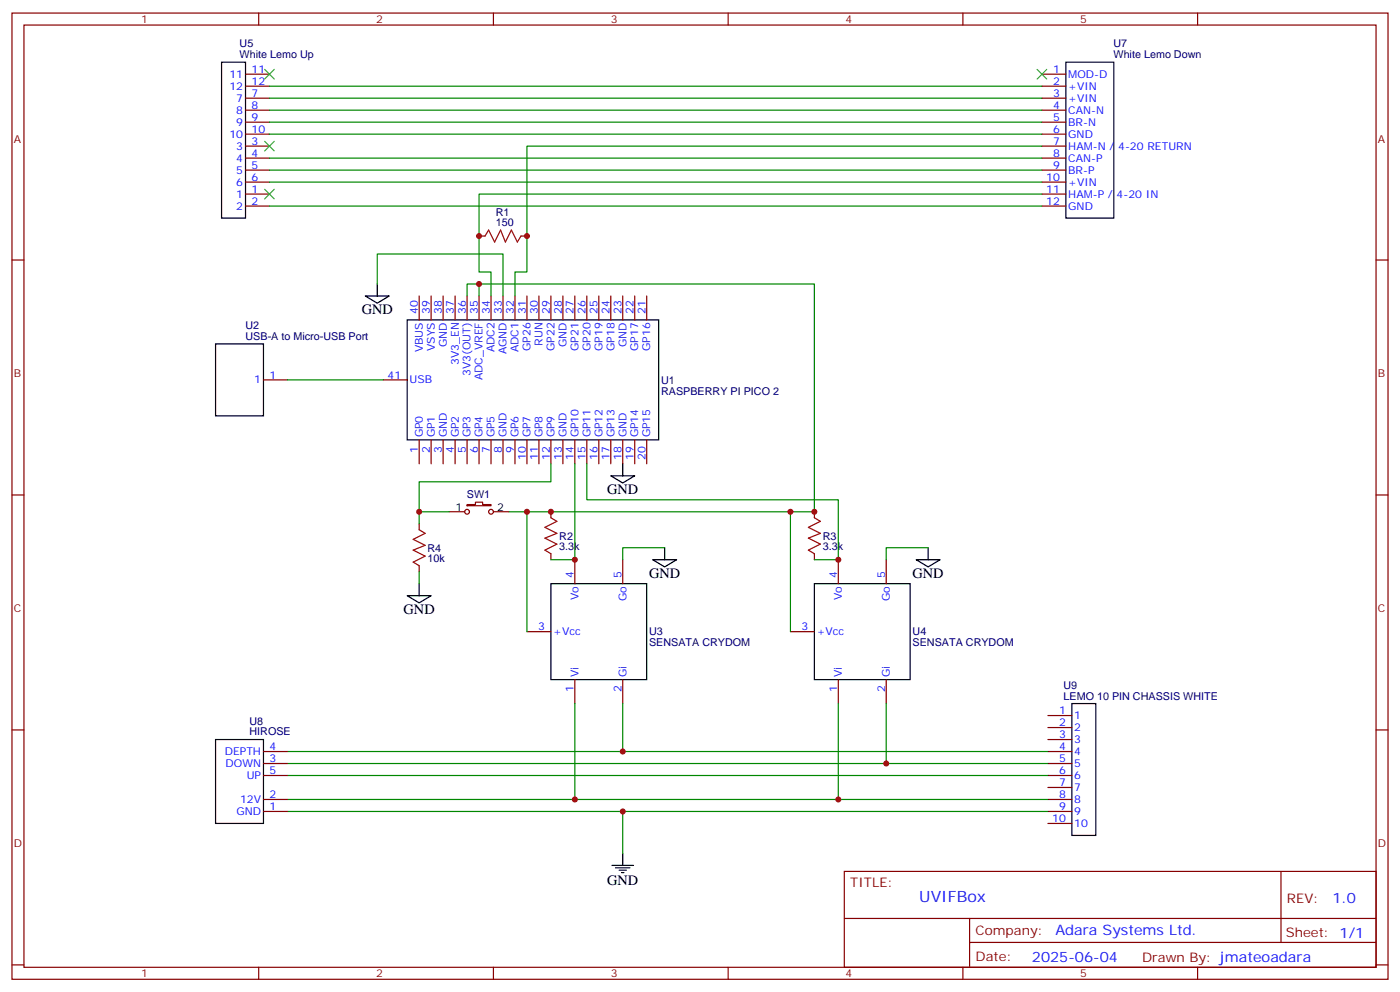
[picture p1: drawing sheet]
<svg xmlns="http://www.w3.org/2000/svg" width="412mm" height="292mm" viewBox="0 0 412 292" stroke-linecap="round" stroke-linejoin="round" font-family="sans-serif">
<g fill="none" stroke="#870000" stroke-width=".35">
<path d="M3.5 3.8h405.4v284.4h-405.4zM7.1 7.4h398.2v277.3h-398.2zM76.2 3.8v3.6M145.3 3.8v3.6M214.5 3.8v3.6M283.6 3.8v3.6M352.8 3.8v3.6M72.3 39.5h7.1M72.3 35.9h7.1M72.3 32.4h7.1M72.3 28.9h7.1M72.3 25.4h7.1"/>
<path d="M72.3 21.8h7.1M306.9 39.5h7.1M306.9 35.9h7.1M306.9 32.4h7.1M306.9 28.9h7.1M306.9 25.4h7.1M306.9 21.8h7.1M72.3 57.1h7.1M72.3 53.6h7.1M72.3 50.1h7.1M72.3 46.5h7.1M72.3 43h7.1"/>
<path d="M306.9 57.1h7.1M306.9 53.6h7.1M306.9 50.1h7.1M306.9 46.5h7.1M306.9 43h7.1M3.5 76.5h3.6M72.3 60.6h7.1M141.1 69.5h1.8M153.5 69.5h1.7M306.9 60.6h7.1M405.3 76.5h3.6M123.5 87.1v7.1"/>
<path d="M127 87.1v7.1M130.5 87.1v7.1M134.1 87.1v7.1M137.6 87.1v7.1M141.1 87.1v7.1M144.6 87.1v7.1M148.2 87.1v7.1M151.7 87.1v7.1M155.2 87.1v7.1M158.7 87.1v7.1M162.3 87.1v7.1M165.8 87.1v7.1"/>
<path d="M169.3 87.1v7.1M172.9 87.1v7.1M176.4 87.1v7.1M179.9 87.1v7.1M183.4 87.1v7.1M187 87.1v7.1M190.5 87.1v7.1M77.6 111.8h7.1M112.9 111.8h7M123.5 129.4v7.1M127 129.4v7.1M130.5 129.4v7.1"/>
<path d="M134.1 129.4v7.1M137.6 129.4v7.1M141.1 129.4v7.1M144.6 129.4v7.1M148.2 129.4v7.1M151.7 129.4v7.1M155.2 129.4v7.1M158.7 129.4v7.1M162.3 129.4v7.1M165.8 129.4v7.1M169.3 129.4v7.1M172.9 129.4v7.1"/>
<path d="M176.4 129.4v7.1M179.9 129.4v7.1M183.4 129.4v7.1M187 129.4v7.1M190.5 129.4v7.1M3.5 145.7h3.6M123.5 154.1v1.8M132.3 150.6h4.6M137.6 148.5h2.5v-.7h2.1v.7h2.4v.3h-7zM145.3 150.6h4.6M162.3 150.6v1.8M239.9 150.6v1.8"/>
<path d="M405.3 145.7h3.6M123.5 166.5v1.7M162.3 162.9v1.8M169.3 164.7v7.1M183.4 164.7v7.1M239.9 162.9v1.8M246.9 164.7v7.1M261.1 164.7v7.1M155.2 185.9h7.1M169.3 200v7M183.4 200v7M232.8 185.9h7.1"/>
<path d="M246.9 200v7M261.1 200v7M3.5 214.8h3.6M308.7 210.6h7M308.7 214.1h7M308.7 217.6h7M405.3 214.8h3.6M77.6 221.2h7.1M77.6 224.7h7.1M77.6 228.2h7.1M77.6 235.3h7.1M77.6 238.8h7.1"/>
<path d="M308.7 221.2h7M308.7 224.7h7M308.7 228.2h7M308.7 231.7h7M308.7 235.3h7M308.7 238.8h7M248.7 256.4h156.6v28.3h-156.6zM308.7 242.3h7M377.3 256.5v20.8M248.7 270.3h156.5M285.6 277.3h119.6M285.6 270.3v14.1"/>
<path d="M3.5 284h3.6M76.2 284.7v3.5M145.3 284.7v3.5M214.5 284.7v3.5M283.6 284.7v3.5M352.8 284.7v3.5M405.3 284h3.6"/>
<circle cx="137.6" cy="150.6" r=".71"/>
<circle cx="144.6" cy="150.6" r=".71"/>
</g>
<g fill="none" stroke="#000" stroke-width=".35">
<path d="M65.3 18.3h7v45.9h-7zM314 18.3h14.1v45.9h-14.1zM107.6 87.1h7.1l-3.6 2.1zM111.1 83.6v3.5M119.9 94.2h74.1v35.2h-74.1zM63.5 101.2h14.1v21.2h-14.1zM183.4 136.5v3.5M179.9 140h7.1l-3.6 2.1zM119.9 175.3h7.1l-3.5 2.1zM123.5 171.8v3.5M162.3 171.8h28.2v28.2h-28.2zM192.3 164.7h7l-3.5 2.1z"/>
<path d="M195.8 161.2v3.5M239.9 171.8h28.2v28.2h-28.2zM269.9 164.7h7l-3.5 2.1zM273.4 161.2v3.5M63.5 217.6h14.1v24.7h-14.1zM315.7 207h7.1v38.9h-7.1zM180.3 254.7h6.3M181.3 255.4h4.3M182.4 256.1h2.1M183.1 256.8h.7M183.4 251.1v3.6"/>
</g>
<g fill="none" stroke="#008700" stroke-width=".35">
<path d="M79.4 25.4h227.5M79.4 28.9h227.5M79.4 35.9h227.5M79.4 39.5h227.5M79.4 32.4h227.5M79.4 50.1h227.5M79.4 53.6h227.5M79.4 46.5h227.5M306.9 43h-151.7v37h-3.5v7.1M306.9 57.1h-165.8v22.9h3.5v7.1M79.4 60.6h227.5M111.1 83.6v-8.8h37.1v12.3"/>
<path d="M137.6 87.1v-3.5h102.3v67h-84.7v35.3M141.1 83.6v3.5M84.7 111.8h28.2M162.3 136.5v5.3h-38.8v8.8h8.8M169.3 136.5v28.2h-7M172.9 136.5v10.6h74v17.6h-7M123.5 150.6v3.5M149.9 150.6h5.3M232.8 150.6v35.3M123.5 168.2v3.6M195.8 161.2h-12.4v3.5M273.4 161.2h-12.3v3.5"/>
<path d="M169.3 207v28.3M183.4 207v14.2M246.9 207v28.3M261.1 207v17.7M84.7 221.2h224M84.7 224.7h224M84.7 228.2h224M84.7 235.3h224M84.7 238.8h224M183.4 238.8v12.3"/>
</g>
<path d="M142.9 69.5l1-1.8 1.8 3.5 1.8-3.5 1.4 3.5 1.7-3.5 1.8 3.5 1.1-1.7M123.5 155.9l1.7 1.1-3.5 1.7 3.5 1.8-3.5 1.4 3.5 1.8-3.5 1.7 1.8 1.1M162.3 152.4l1.7 1-3.5 1.8 3.5 1.8-3.5 1.4 3.5 1.7-3.5 1.8 1.8 1M239.9 152.4l1.8 1-3.6 1.8 3.6 1.8-3.6 1.4 3.6 1.7-3.6 1.8 1.8 1" fill="none" stroke="#a10000" stroke-width=".35"/>
<path d="M78 20.4l2.8 2.8M80.8 20.4l-2.8 2.8M305.5 20.4l2.8 2.8M308.3 20.4l-2.8 2.8M78 41.6l2.8 2.8M78 55.7l2.8 2.8M80.8 41.6l-2.8 2.8M80.8 55.7l-2.8 2.8" fill="none" stroke="#3c3" stroke-width=".35"/>
<g fill="#c00">
<circle cx="141.1" cy="69.5" r=".88"/>
<circle cx="155.2" cy="69.5" r=".88"/>
<circle cx="169.3" cy="235.3" r=".88"/>
<circle cx="183.4" cy="221.2" r=".88"/>
<circle cx="246.9" cy="235.3" r=".88"/>
<circle cx="261.1" cy="224.7" r=".88"/>
<circle cx="232.8" cy="150.6" r=".88"/>
<circle cx="162.3" cy="150.6" r=".88"/>
<circle cx="246.9" cy="164.7" r=".88"/>
<circle cx="239.9" cy="150.6" r=".88"/>
<circle cx="169.3" cy="164.7" r=".88"/>
<circle cx="155.2" cy="150.6" r=".88"/>
<circle cx="123.5" cy="150.6" r=".88"/>
<circle cx="141.1" cy="83.6" r=".88"/>
<circle cx="183.4" cy="238.8" r=".88"/>
</g>
<text font-size="4.6" fill="#00f" x="270.8" y="265.5">UVIFBox</text>
<g font-size="4.2">
<text x="106.5" y="92.4">GND</text>
<text x="178.9" y="145.3">GND</text>
<text x="191.2" y="170">GND</text>
<text x="268.8" y="170">GND</text>
<text x="118.9" y="180.6">GND</text>
<text x="178.9" y="260.3">GND</text>
</g>
<g font-size="4.2" fill="#00f">
<text x="392.5" y="265.7">1.0</text>
<text x="310.9" y="275.3">Adara Systems Ltd.</text>
<text x="304" y="283.1">2025-06-04</text>
</g>
<g font-size="3.9" fill="#800">
<text x="250.5" y="261">TITLE:</text>
<text x="379.1" y="265.7">REV:</text>
<text x="287.4" y="275.2">Company:</text>
<text x="378.7" y="275.8">Sheet: 1/1</text>
<text x="287.4" y="282.9">Date:</text>
<text x="336.4" y="283">Drawn By: jmateoadara</text>
</g>
<g font-size="3.2" fill="#800">
<text x="41.6" y="6.8">1</text>
<text x="110.8" y="6.8">2</text>
<text x="179.9" y="6.8">3</text>
<text x="249.1" y="6.8">4</text>
<text x="318.2" y="6.8">5</text>
<text x="4.1" y="41.9">A</text>
<text x="405.9" y="41.9">A</text>
<text x="4.1" y="111.1">B</text>
<text x="405.9" y="111.1">B</text>
<text x="4.1" y="180.2">C</text>
<text x="405.9" y="180.2">C</text>
<text x="4.1" y="249.4">D</text>
<text x="405.9" y="249.4">D</text>
<text x="41.6" y="287.7">1</text>
<text x="110.8" y="287.7">2</text>
<text x="179.9" y="287.7">3</text>
<text x="249.1" y="287.7">4</text>
<text x="318.2" y="287.7">5</text>
</g>
<g font-size="3.2" fill="#000080">
<text x="70.6" y="17.1">White Lemo Up</text>
<text x="70.6" y="13.9">U5</text>
<text x="328" y="17.1">White Lemo Down</text>
<text x="328" y="13.9">U7</text>
<text x="146.1" y="63.4">R1</text>
<text x="146.1" y="66.6">150</text>
<text x="72.3" y="100.2">USB-A to Micro-USB Port</text>
<text x="72.3" y="97">U2</text>
<text x="194.7" y="112.9">U1</text>
<text x="194.7" y="116.1">RASPBERRY PI PICO 2</text>
<text x="137.5" y="146.5">SW1</text>
<text x="164.7" y="162">3.3k</text>
<text x="164.7" y="158.8">R2</text>
<text x="242.4" y="162">3.3k</text>
<text x="242.4" y="158.8">R3</text>
<text x="125.9" y="165.5">10k</text>
<text x="125.9" y="162.3">R4</text>
<text x="191.2" y="190.2">SENSATA CRYDOM</text>
<text x="191.2" y="187">U3</text>
<text x="268.8" y="190.2">SENSATA CRYDOM</text>
<text x="268.8" y="187">U4</text>
<text x="313.3" y="202.6">U9</text>
<text x="313.3" y="205.9">LEMO 10 PIN CHASSIS WHITE</text>
<text x="73.5" y="213.2">U8</text>
<text x="73.5" y="216.4">HIROSE</text>
</g>
<g font-size="3.2" fill="#00f">
<text x="67.6" y="22.9">11</text>
<text x="74.1" y="21.5">11</text>
<text x="310.2" y="21.5">1</text>
<text x="314.7" y="22.9">MOD-D</text>
<text x="67.6" y="26.4">12</text>
<text x="69.6" y="30">7</text>
<text x="74.1" y="28.5">7</text>
<text x="74.1" y="25">12</text>
<text x="310.2" y="25">2</text>
<text x="310.2" y="28.5">3</text>
<text x="314.7" y="26.4">+VIN</text>
<text x="314.7" y="30">+VIN</text>
<text x="69.6" y="33.5">8</text>
<text x="74.1" y="35.6">9</text>
<text x="74.1" y="32.1">8</text>
<text x="310.2" y="32.1">4</text>
<text x="310.2" y="35.6">5</text>
<text x="314.7" y="33.5">CAN-N</text>
<text x="67.6" y="40.5">10</text>
<text x="69.6" y="37">9</text>
<text x="74.1" y="39.1">10</text>
<text x="310.2" y="39.1">6</text>
<text x="314.7" y="37">BR-N</text>
<text x="314.7" y="40.5">GND</text>
<text x="69.6" y="47.6">4</text>
<text x="69.6" y="44.1">3</text>
<text x="74.1" y="46.2">4</text>
<text x="74.1" y="42.7">3</text>
<text x="310.2" y="42.7">7</text>
<text x="310.2" y="46.2">8</text>
<text x="314.7" y="44.1">HAM-N / 4-20 RETURN</text>
<text x="314.7" y="47.6">CAN-P</text>
<text x="69.6" y="51.1">5</text>
<text x="74.1" y="53.2">6</text>
<text x="74.1" y="49.7">5</text>
<text x="308.2" y="53.2">10</text>
<text x="310.2" y="49.7">9</text>
<text x="314.7" y="51.1">BR-P</text>
<text x="69.6" y="58.2">1</text>
<text x="69.6" y="54.6">6</text>
<text x="74.1" y="56.8">1</text>
<text x="308.2" y="56.8">11</text>
<text x="314.7" y="54.6">+VIN</text>
<text x="314.7" y="58.2">HAM-P / 4-20 IN</text>
<text x="69.6" y="61.7">2</text>
<text x="74.1" y="60.3">2</text>
<text x="308.2" y="60.3">12</text>
<text x="314.7" y="61.7">GND</text>
<text x="123.1" y="92.4" transform="rotate(-90 123.1 92.4)">40</text>
<text x="126.6" y="92.4" transform="rotate(-90 126.6 92.4)">39</text>
<text x="130.2" y="92.4" transform="rotate(-90 130.2 92.4)">38</text>
<text x="133.7" y="92.4" transform="rotate(-90 133.7 92.4)">37</text>
<text x="137.2" y="92.4" transform="rotate(-90 137.2 92.4)">36</text>
<text x="140.8" y="92.4" transform="rotate(-90 140.8 92.4)">35</text>
<text x="144.3" y="92.4" transform="rotate(-90 144.3 92.4)">34</text>
<text x="147.8" y="92.4" transform="rotate(-90 147.8 92.4)">33</text>
<text x="151.3" y="92.4" transform="rotate(-90 151.3 92.4)">32</text>
<text x="154.9" y="92.4" transform="rotate(-90 154.9 92.4)">31</text>
<text x="158.4" y="92.4" transform="rotate(-90 158.4 92.4)">30</text>
<text x="161.9" y="92.4" transform="rotate(-90 161.9 92.4)">29</text>
<text x="165.5" y="92.4" transform="rotate(-90 165.5 92.4)">28</text>
<text x="169" y="92.4" transform="rotate(-90 169 92.4)">27</text>
<text x="172.5" y="92.4" transform="rotate(-90 172.5 92.4)">26</text>
<text x="176" y="92.4" transform="rotate(-90 176 92.4)">25</text>
<text x="179.6" y="92.4" transform="rotate(-90 179.6 92.4)">24</text>
<text x="183.1" y="92.4" transform="rotate(-90 183.1 92.4)">23</text>
<text x="186.6" y="92.4" transform="rotate(-90 186.6 92.4)">22</text>
<text x="190.1" y="92.4" transform="rotate(-90 190.1 92.4)">21</text>
<text x="159.8" y="101.8" transform="rotate(-90 159.8 101.8)">RUN</text>
<text x="124.5" y="103.7" transform="rotate(-90 124.5 103.7)">VBUS</text>
<text x="128.1" y="103.3" transform="rotate(-90 128.1 103.3)">VSYS</text>
<text x="131.6" y="102.1" transform="rotate(-90 131.6 102.1)">GND</text>
<text x="135.1" y="107.5" transform="rotate(-90 135.1 107.5)">3V3_EN</text>
<text x="145.7" y="103.7" transform="rotate(-90 145.7 103.7)">ADC2</text>
<text x="149.2" y="104.3" transform="rotate(-90 149.2 104.3)">AGND</text>
<text x="152.8" y="103.7" transform="rotate(-90 152.8 103.7)">ADC1</text>
<text x="156.3" y="103.3" transform="rotate(-90 156.3 103.3)">GP26</text>
<text x="163.3" y="103.3" transform="rotate(-90 163.3 103.3)">GP22</text>
<text x="166.9" y="102.1" transform="rotate(-90 166.9 102.1)">GND</text>
<text x="170.4" y="103.3" transform="rotate(-90 170.4 103.3)">GP21</text>
<text x="173.9" y="103.3" transform="rotate(-90 173.9 103.3)">GP20</text>
<text x="177.4" y="103.3" transform="rotate(-90 177.4 103.3)">GP19</text>
<text x="181" y="103.3" transform="rotate(-90 181 103.3)">GP18</text>
<text x="184.5" y="102.1" transform="rotate(-90 184.5 102.1)">GND</text>
<text x="188" y="103.3" transform="rotate(-90 188 103.3)">GP17</text>
<text x="191.6" y="103.3" transform="rotate(-90 191.6 103.3)">GP16</text>
<text x="74.9" y="112.9">1</text>
<text x="79.4" y="111.4">1</text>
<text x="114.1" y="111.4">41</text>
<text x="120.6" y="112.9">USB</text>
<text x="138.6" y="110.7" transform="rotate(-90 138.6 110.7)">3V3(OUT)</text>
<text x="142.2" y="111.9" transform="rotate(-90 142.2 111.9)">ADC_VREF</text>
<text x="124.5" y="128.7" transform="rotate(-90 124.5 128.7)">GP0</text>
<text x="128.1" y="128.7" transform="rotate(-90 128.1 128.7)">GP1</text>
<text x="131.6" y="128.7" transform="rotate(-90 131.6 128.7)">GND</text>
<text x="135.1" y="128.7" transform="rotate(-90 135.1 128.7)">GP2</text>
<text x="138.6" y="128.7" transform="rotate(-90 138.6 128.7)">GP3</text>
<text x="142.2" y="128.7" transform="rotate(-90 142.2 128.7)">GP4</text>
<text x="145.7" y="128.7" transform="rotate(-90 145.7 128.7)">GP5</text>
<text x="149.2" y="128.7" transform="rotate(-90 149.2 128.7)">GND</text>
<text x="152.8" y="128.7" transform="rotate(-90 152.8 128.7)">GP6</text>
<text x="156.3" y="128.7" transform="rotate(-90 156.3 128.7)">GP7</text>
<text x="159.8" y="128.7" transform="rotate(-90 159.8 128.7)">GP8</text>
<text x="163.3" y="128.7" transform="rotate(-90 163.3 128.7)">GP9</text>
<text x="166.9" y="128.7" transform="rotate(-90 166.9 128.7)">GND</text>
<text x="170.4" y="128.7" transform="rotate(-90 170.4 128.7)">GP10</text>
<text x="173.9" y="128.7" transform="rotate(-90 173.9 128.7)">GP11</text>
<text x="177.4" y="128.7" transform="rotate(-90 177.4 128.7)">GP12</text>
<text x="181" y="128.7" transform="rotate(-90 181 128.7)">GP13</text>
<text x="184.5" y="128.7" transform="rotate(-90 184.5 128.7)">GND</text>
<text x="188" y="128.7" transform="rotate(-90 188 128.7)">GP14</text>
<text x="191.6" y="128.7" transform="rotate(-90 191.6 128.7)">GP15</text>
<text x="123.1" y="133.2" transform="rotate(-90 123.1 133.2)">1</text>
<text x="126.6" y="133.2" transform="rotate(-90 126.6 133.2)">2</text>
<text x="130.2" y="133.2" transform="rotate(-90 130.2 133.2)">3</text>
<text x="133.7" y="133.2" transform="rotate(-90 133.7 133.2)">4</text>
<text x="137.2" y="133.2" transform="rotate(-90 137.2 133.2)">5</text>
<text x="140.8" y="133.2" transform="rotate(-90 140.8 133.2)">6</text>
<text x="144.3" y="133.2" transform="rotate(-90 144.3 133.2)">7</text>
<text x="147.8" y="133.2" transform="rotate(-90 147.8 133.2)">8</text>
<text x="151.3" y="133.2" transform="rotate(-90 151.3 133.2)">9</text>
<text x="154.9" y="135.2" transform="rotate(-90 154.9 135.2)">10</text>
<text x="158.4" y="135.2" transform="rotate(-90 158.4 135.2)">11</text>
<text x="161.9" y="135.2" transform="rotate(-90 161.9 135.2)">12</text>
<text x="165.5" y="135.2" transform="rotate(-90 165.5 135.2)">13</text>
<text x="169" y="135.2" transform="rotate(-90 169 135.2)">14</text>
<text x="172.5" y="135.2" transform="rotate(-90 172.5 135.2)">15</text>
<text x="176" y="135.2" transform="rotate(-90 176 135.2)">16</text>
<text x="179.6" y="135.2" transform="rotate(-90 179.6 135.2)">17</text>
<text x="183.1" y="135.2" transform="rotate(-90 183.1 135.2)">18</text>
<text x="186.6" y="135.2" transform="rotate(-90 186.6 135.2)">19</text>
<text x="190.1" y="135.2" transform="rotate(-90 190.1 135.2)">20</text>
<text x="169" y="170" transform="rotate(-90 169 170)">4</text>
<text x="183.1" y="170" transform="rotate(-90 183.1 170)">5</text>
<text x="246.6" y="170" transform="rotate(-90 246.6 170)">4</text>
<text x="260.7" y="170" transform="rotate(-90 260.7 170)">5</text>
<text x="170.4" y="176.6" transform="rotate(-90 170.4 176.6)">Vo</text>
<text x="184.5" y="176.9" transform="rotate(-90 184.5 176.9)">Go</text>
<text x="248" y="176.6" transform="rotate(-90 248 176.6)">Vo</text>
<text x="262.1" y="176.9" transform="rotate(-90 262.1 176.9)">Go</text>
<text x="158.5" y="185.5">3</text>
<text x="236.1" y="185.5">3</text>
<text x="163" y="186.9">+Vcc</text>
<text x="240.6" y="186.9">+Vcc</text>
<text x="169" y="203.8" transform="rotate(-90 169 203.8)">1</text>
<text x="170.4" y="199.3" transform="rotate(-90 170.4 199.3)">Vi</text>
<text x="183.1" y="203.8" transform="rotate(-90 183.1 203.8)">2</text>
<text x="184.5" y="199.3" transform="rotate(-90 184.5 199.3)">Gi</text>
<text x="246.6" y="203.8" transform="rotate(-90 246.6 203.8)">1</text>
<text x="248" y="199.3" transform="rotate(-90 248 199.3)">Vi</text>
<text x="260.7" y="203.8" transform="rotate(-90 260.7 203.8)">2</text>
<text x="262.1" y="199.3" transform="rotate(-90 262.1 199.3)">Gi</text>
<text x="312" y="210.2">1</text>
<text x="312" y="213.7">2</text>
<text x="316.4" y="211.6">1</text>
<text x="316.4" y="215.2">2</text>
<text x="79.4" y="220.8">4</text>
<text x="312" y="217.3">3</text>
<text x="312" y="220.8">4</text>
<text x="316.4" y="218.7">3</text>
<text x="66.2" y="222.2">DEPTH</text>
<text x="66.4" y="225.7">DOWN</text>
<text x="79.4" y="227.9">5</text>
<text x="79.4" y="224.3">3</text>
<text x="312" y="224.3">5</text>
<text x="312" y="227.9">6</text>
<text x="316.4" y="222.2">4</text>
<text x="316.4" y="225.7">5</text>
<text x="72.7" y="229.3">UP</text>
<text x="312" y="231.4">7</text>
<text x="316.4" y="229.3">6</text>
<text x="316.4" y="232.8">7</text>
<text x="69.6" y="239.9">GND</text>
<text x="70.7" y="236.3">12V</text>
<text x="79.4" y="238.4">1</text>
<text x="79.4" y="234.9">2</text>
<text x="312" y="234.9">8</text>
<text x="312" y="238.4">9</text>
<text x="316.4" y="236.3">8</text>
<text x="316.4" y="239.9">9</text>
<text x="309.9" y="242">10</text>
<text x="316.4" y="243.4">10</text>
</g>
<g font-size="3.2">
<text x="134.2" y="150.2">1</text>
<text x="146.4" y="150.2">2</text>
</g>
</svg>
